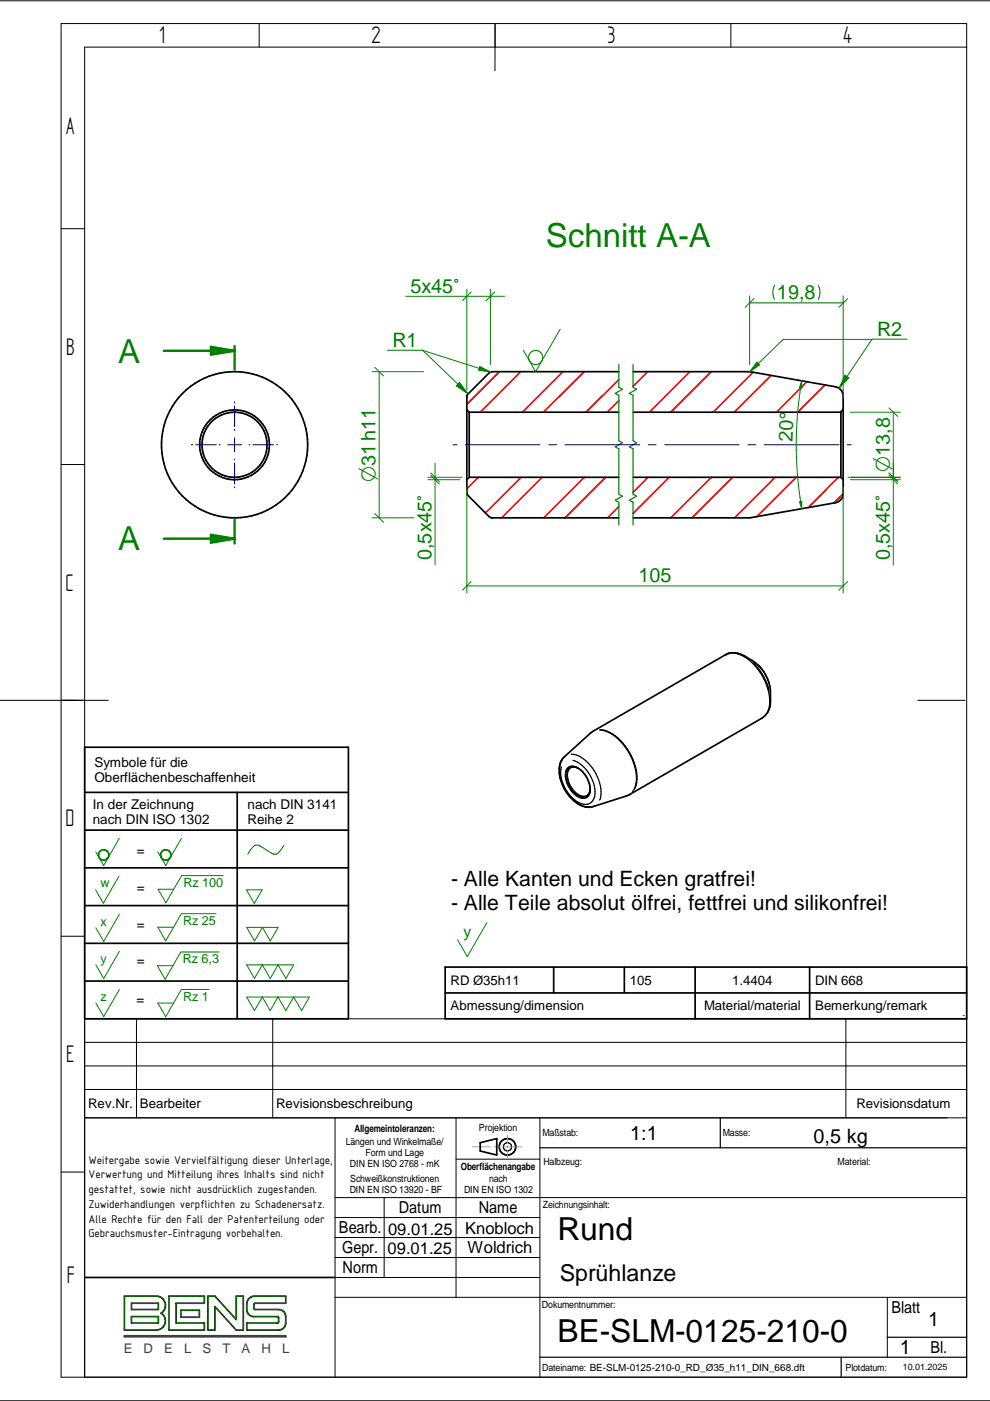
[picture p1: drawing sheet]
<svg xmlns="http://www.w3.org/2000/svg" width="210mm" height="297mm" viewBox="0 0 210 297" stroke-linecap="round" stroke-linejoin="round" font-family="sans-serif">
<g fill="none" stroke="#000" stroke-width=".21">
<path d="M0 .2h209.9M13 5h192v287h-192zM54.9 5v5M105 5l-.1 10M155 5v5M205 10h-187.1v282M13 48.5h4.9M13 98.5h4.9M0 148.5h23M194.6 148.5h10M13 198.5h4.9M17.9 216h187.1"/>
<path d="M28.9 216v21M57.8 216v21M179.3 216v21M17.9 226h187.1M17.9 237h187.1M17.9 231h187.1M17.9 221h187.1M71 237v55M96.7 237v38.1M114.5 237v55M13 248.5h4.9M71 258.1h43.5"/>
<path d="M71 253.9h134M81.4 253.9v16.9M96.7 245.8h17.8M71 275.1h134M71 262.4h43.5M71 266.6h43.5M71 270.8h43.5M188.1 275.1v12.7M0 297h209.9"/>
</g>
<g fill="none" stroke="#000" stroke-width=".25">
<path d="M152.7 237v6.4M114.5 243.4h90.5M114.5 287.8h90.5M178.4 287.8v4.2M188.1 283.5h16.9"/>
<circle cx="107.6" cy="243.2" r=".87"/>
</g>
<g fill="none" stroke="#000" stroke-width=".36">
<path d="M17.9 158.4h56v57.6h-56zM17.9 176h56M17.9 168h56M50.3 168v48M17.9 184h56M17.9 192h56M17.9 200h56M17.9 208h56M101.8 242.3l3.5-.9v3.5l-3.5-.9zM17.9 270.8h53.1"/>
<circle cx="49.7" cy="94.3" r="6.9"/>
<circle cx="49.7" cy="94.3" r="7.4"/>
<circle cx="49.7" cy="94.3" r="15.5"/>
<circle cx="107.6" cy="243.2" r="1.75"/>
</g>
<path d="M100.2 243.1h3.8M104.9 243.1h1M106.8 243.1h3.8M107.6 240.7v1.8M107.6 242.9v.5M107.6 243.8v1.8" fill="none" stroke="#229aff" stroke-width=".21"/>
<path d="M26.4 274.8h6.7a1.95 1.95 0 0 1 1.9 1.4 1.95 1.95 0 0 1-.8 2.2 1.95 1.95 0 0 1 .8 2.2 1.95 1.95 0 0 1-1.9 1.4h-6.7zM27.9 276.3h5.7v1.3h-5.7zM27.9 279.1h5.7v1.4h-5.7zM35.8 274.8h7.5v1.5h-6v4.2h6v1.5h-7.5zM38.4 277.8h3.9v1.5h-3.9zM44.1 274.8h1.5l4.5 5v-5h1.5v7.2h-1.5l-4.5-5v5h-1.5zM52.7 275.4l.6-.4 .7-.2h6.6v1.5h-6.5l-.3 .3v.7l.2 .3h5.1l.6 .2 .6 .4a2.99 2.99 0 0 1 .3 2.3l-.3 .9-.9 .6h-7.1v-1.5h6.5l.3-.3v-.8l-.3-.3h-5.3l-.8-.5a3.4 3.4 0 0 1-.2-2.9z" fill="none" stroke="#004000" stroke-width=".36"/>
<path d="M26.4 283.2h34.2v.2h-34.2z" fill="none" stroke="#3f3f3f" stroke-width=".36"/>
<path d="M204.2 215.3h.1M204.2 216h.1" fill="none" stroke="#008000" stroke-width=".25"/>
<g fill="none" stroke="#008000" stroke-width=".21">
<path d="M25.3 177.8l-3.3 5.7-1.7-2.9M38.5 177.8l-3.4 5.7-1.6-2.9M60.2 179.2a3 3 0 0 1-1.9 1.9l-.4-.1-2.7-1.6a1.3 1.3 0 0 0-1.9 .5l-.8 1.2M25.2 185.8l-3.3 5.7-1.6-2.9M25.3 193.8l-3.3 5.8-1.7-2.9M45.8 193.7h-7.3l-3.4 5.8-1.6-2.9h3.3M47.3 185.7h-8.8l-3.3 5.7-1.7-2.9h3.3M52.3 188.7h3.3l-1.7 2.8zM52.3 196.6h6.7l-1.7 2.9-1.7-2.9-1.6 2.9zM103.2 195.6l-4.1 7.2-2.1-3.6M25.3 201.7l-3.3 5.8-1.7-2.9M25.3 209.8l-3.3 5.7-1.7-2.8"/>
<path d="M44.3 209.8h-5.8l-3.4 5.8-1.6-2.9h3.3M46.4 201.8h-8.1l-3.3 5.8-1.6-2.9h3.3M52.3 204.6h10l-1.7 2.9-1.7-2.9-1.6 2.9-1.7-2.9-1.6 2.9zM52.3 211.4h13.3l-1.7 2.9-1.6-2.9-1.7 2.9-1.7-2.9-1.6 2.9-1.7-2.9-1.6 2.9z"/>
</g>
<g fill="none" stroke="#008000" stroke-width=".36">
<circle cx="22" cy="181.3" r="1.1"/>
<circle cx="35.1" cy="181.3" r="1.1"/>
</g>
<path d="M34.7 74.4h15v4M49.7 110.2v4" fill="none" stroke="#008000" stroke-width=".51"/>
<path d="M44.7 73.5l5 .9-5 .8z" fill="#008000"/>
<path d="M44.7 73.5l5 .9-5 .8zM34.7 114.2h15" fill="none" stroke="#008000" stroke-width=".51"/>
<path d="M44.7 113.4l5 .8-5 .9z" fill="#008000"/>
<path d="M49.7 73.4v1M44.7 113.4l5 .8-5 .9zM49.7 114.2v1" fill="none" stroke="#008000" stroke-width=".51"/>
<g fill="none" stroke="#f00" stroke-width=".36">
<path d="M105.9 78.8l-6.9 6.9M110.4 78.8l-8.6 8.6M119.4 78.8l-8.6 8.6M123.9 78.8l-8.6 8.6M137.3 78.8l-3.1 3.1M146.3 78.8l-8.6 8.6M150.8 78.8l-8.6 8.6M159.7 78.9l-8.5 8.5M163.5 79.6l-7.8 7.8M131.2 84.9l-2.5 2.5M131.2 80.4l-7 7M171.1 80.9l-6.4 6.5"/>
<path d="M174.9 81.6l-5.8 5.8M178.8 86.7l-.7 .7M101.5 101.2l-2.5 2.5M110.4 101.2l-7.5 7.5M114.9 101.2l-8.6 8.6M123.9 101.2l-8.6 8.6M128.4 101.2l-8.6 8.6M131.2 107.4l-2.4 2.4M137.4 101.2l-3.2 3.2M141.9 101.2l-7.7 7.7M150.9 101.2l-8.7 8.6M155.3 101.2l-8.6 8.6"/>
<path d="M164.3 101.2l-8.6 8.6M168.8 101.2l-8.3 8.3M177.8 101.2l-6.4 6.4M178.8 104.7l-2 1.9"/>
</g>
<g fill="none" stroke="#000" stroke-width=".36">
<path d="M131.2 78.8h-26.8l-.5 .1-4.6 4.6-.3 .4v20.5l.3 .7 4.4 4.4 .4 .3h27.1M134.2 78.8h24.9l18 3.2 .8 .3a1.95 1.95 0 0 1 .9 1.7l-.1 21a1.99 1.99 0 0 1-1.6 1.6l-18 3.2h-24.9M99 86.9l.5 .5M99.5 87.4v13.8M99.5 87.4h31.7M134.2 87.4h44.1M178.3 87.4v13.8M178.8 86.9l-.5 .5M99.5 101.2l-.5 .5M99.5 101.2h31.7M134.2 101.2h44.1M178.3 101.2l.5 .5"/>
<path d="M153.8 138.8l-28.1 16.2-6.2 5.6-.7 1.3-.2 1.8 .4 2.2 .9 1.8 1.1 1.4 1.7 1.4 1.8 .6 1.3-.1M153.9 138.8l.6-.3 1.2-.1 .9 .2 1.2 .5a8.9 8.9 0 0 1 5.5 9.4M157.9 139.1l.6 .4M163.3 147.9a4.3 4.3 0 0 1-1.7 4.3l-28.1 16.3-7.7 2.5M120.4 162.8a2.04 2.04 0 0 1 2.8 .5 5.3 5.3 0 0 1 1.8 5 1.63 1.63 0 0 1-2.8 .4 5 5 0 0 1-2-5.6zM122.6 162.9a1.47 1.47 0 0 0-1.7-.1 1.47 1.47 0 0 0-.7 1.5 4.8 4.8 0 0 0 3.5 4.6 1.42 1.42 0 0 0 1.4-1.6M94.4 205h110.6v11h-110.6zM94.4 210.5h110.6M117.4 205v5.5M132.4 205v5.5M147.4 205v11M171.7 205v11"/>
</g>
<g fill="none" stroke="#00f" stroke-width=".21">
<path d="M40.6 94.3h.3M41.4 94.3h4.5M46.5 94.3h.2M48.2 94.3h3M49.7 85.2v.2M49.7 86v4.5M49.7 91v.3M49.7 92.8v3M49.7 97.3v.3M49.7 98.1v4.5M52.7 94.3h.3M53.6 94.3h4.4"/>
<path d="M58.6 94.3h.3M96.1 94.3h.8M98.7 94.3h15.8M116.3 94.3h1.7M119.8 94.3h15.8M137.4 94.3h1.7M140.9 94.3h15.9M158.5 94.3h1.8M162 94.3h15.9M179.7 94.3h.8M49.7 103.2v.2"/>
</g>
<path d="M155.4 138.5a8.7 8.7 0 0 1 6.2 4.8 8.7 8.7 0 0 1 1.1 7.8M121.1 159.9a6.8 6.8 0 0 1 5.2 4.1 6.9 6.9 0 0 1 .8 5.6M125.5 155.2l-.2 .2M127.1 154.8a8.6 8.6 0 0 1 6.3 4.9 9.2 9.2 0 0 1 1.1 7.4l-.4 .7M127.3 154.7a8.7 8.7 0 0 1 6.2 4.8 8.7 8.7 0 0 1 1 7.8M159.7 140.5a12.4 12.4 0 0 1 3.4 5.9M160.8 141a8.7 8.7 0 0 1 2.2 3.8M121.5 161.2a7.3 7.3 0 0 1 4.5 8 2.2 2.2 0 0 1-3.7 .7 7.5 7.5 0 0 1-3.3-7.3M126 170.9l-.1 .1M133.5 168.5h.1" fill="none" stroke="#000" stroke-width=".25"/>
<circle cx="153.9" cy="138.8" r=".18" fill="#000"/>
<g fill="none" stroke="#008000" stroke-width=".21">
<path d="M78.9 78.8h10.9M79.5 77.9l1.8 1.8M80.4 78.8v31M158.9 62.7v14.6M158.9 64.2h19.9M159.9 63.3l-1.9 1.9M164.2 60.5a3.3 3.3 0 0 0 0 3M173.5 60.5a3.3 3.3 0 0 1 0 3M178.8 62.7v21.7M179.7 63.3l-1.8 1.9M168.5 80.5h.2M170 80.8v1.5l-.5-.1z"/>
<path d="M180.3 87.4h10.6M188.5 86.5l1.8 1.8M189.4 87.4v13.8M78.9 109.8h8.8M79.5 108.9l1.8 1.8M99 103.2v22.5M168.7 108.1h-.2M178.8 103.2v22.5M180.5 101.2h10.4M188.5 100.3l1.8 1.8M99 124.2h79.8M99.9 123.3l-1.8 1.8"/>
<path d="M179.7 123.3l-1.8 1.8"/>
</g>
<path d="M131.2 77.3v4.8l.8 .4-1.5 .9 .7 .4v9.6l.8 .5-1.5 .8 .7 .5v9.6l.8 .4-1.5 .9 .7 .4v4.8M134.2 77.3v4.8l.8 .4-1.5 .9 .7 .4v9.6l.8 .5-1.5 .8 .7 .5v9.6l.8 .4-1.5 .9 .7 .4v4.8" fill="none" stroke="#008000" stroke-width=".25"/>
<path d="M170 80.8v1.5l-.5-.1z" fill="#008000"/>
<path d="M169.5 106.4l.5-.1v1.5z" fill="none" stroke="#008000" stroke-width=".21"/>
<path d="M169.5 106.4l.5-.1v1.5z" fill="#008000"/>
<g fill="none" stroke="#008000" stroke-width=".21">
<path d="M82.1 74.3h7.5l9.7 9.2M86 62.8h21M99 61.3v21.4M99.9 61.9l-1.8 1.9M104 61.3v16M104.9 61.9l-1.8 1.9M118.8 69.8l-5.2 9-2.6-4.5M92.2 98.2v21.6M97.4 81.1l1.9 2.4-2.6-1.7zM170 80.8a78.8 78.8 0 0 0 0 27M189.4 98.2v21.6M90.7 101.7h6.8"/>
<path d="M90.7 101.2h7.3M91.3 100.3l1.9 1.8M91.3 100.8l1.9 1.8M179.8 101.2h11.1M180.3 101.7h10.6M188.5 100.3l1.8 1.8M188.5 100.8l1.8 1.8"/>
<circle cx="113.6" cy="75.8" r="1.5"/>
</g>
<path d="M97.4 81.1l1.9 2.4-2.6-1.7z" fill="#008000"/>
<path d="M89.6 74.3l14.4 4.6" fill="none" stroke="#008000" stroke-width=".21"/>
<path d="M101.7 77.7l2.3 1.2-2.5-.4z" fill="#008000"/>
<path d="M101.7 77.7l2.3 1.2-2.5-.4zM179.2 79.5l.8 .6-2.1 2.2zM192.4 71.9h-7.5l-7 10.4" fill="none" stroke="#008000" stroke-width=".21"/>
<path d="M179.2 79.5l.8 .6-2.1 2.2z" fill="#008000"/>
<path d="M184.9 72h-18.8l-7.1 6.8" fill="none" stroke="#008000" stroke-width=".21"/>
<path d="M160.5 76.8l.6 .6-2.1 1.4z" fill="#008000"/>
<path d="M160.5 76.8l.6 .6-2.1 1.4z" fill="none" stroke="#008000" stroke-width=".21"/>
<g font-size="7" fill="#008000">
<text x="115.7" y="52.4">Schnitt A-A</text>
<text x="25.1" y="76.9">A</text>
<text x="25.1" y="116.7">A</text>
</g>
<g font-size="6.7">
<text x="118.2" y="262.9">Rund</text>
<text x="118.2" y="284.6">BE-SLM-0125-210-0</text>
</g>
<g font-size="5.8">
<text x="33.8" y="9.2">1</text>
<text x="78.8" y="9.2">2</text>
<text x="128.8" y="9.2">3</text>
<text x="178.8" y="9.2">4</text>
<text x="14" y="28.4">A</text>
<text x="14" y="75.2">B</text>
<text x="13.9" y="125.2">C</text>
<text x="13.9" y="175.2">D</text>
<text x="14" y="225.2">E</text>
<text x="14.2" y="271.9">F</text>
</g>
<text font-size="4.9" x="118.7" y="271.5">Sprühlanze</text>
<g font-size="4.6" fill="#008000">
<text x="188.7" y="100.1" transform="rotate(-90 188.7 100.1)">O13,8</text>
<text x="79.6" y="102.2" transform="rotate(-90 79.6 102.2)">O31h11</text>
</g>
<g font-size="4.5">
<text x="95.7" y="187.9">- Alle Kanten und Ecken gratfrei!</text>
<text x="95.7" y="192.9">- Alle Teile absolut ölfrei, fettfrei und silikonfrei!</text>
</g>
<g font-size="4.2" fill="#008000">
<text x="87.1" y="62.1">5x45v</text>
<text x="164.7" y="63.5">19,8</text>
<text x="186" y="71.1">R2</text>
<text x="83.2" y="73.5">R1</text>
<text x="168" y="93.8" transform="rotate(-87 168 93.8)">20°</text>
<text x="91.5" y="118.7" transform="rotate(-90 91.5 118.7)">0,5x45v</text>
<text x="188.7" y="118.8" transform="rotate(-90 188.7 118.8)">0,5x45v</text>
<text x="135.4" y="123.5">105</text>
</g>
<g font-size="4.2">
<text x="133.6" y="241.8">1:1</text>
<text x="172.5" y="242.4">0,5 kg</text>
<text x="196.8" y="281.1">1</text>
<text x="190.8" y="287.1">1</text>
</g>
<g font-size="3.5">
<text x="84.6" y="257.2">Datum</text>
<text x="101.5" y="257.2">Name</text>
<text x="71.9" y="261.5">Bearb.</text>
<text x="82.3" y="261.7">09.01.25</text>
<text x="98.6" y="261.5">Knobloch</text>
<text x="72.5" y="265.7">Gepr.</text>
<text x="72.6" y="269.9">Norm</text>
<text x="82.2" y="265.8">09.01.25</text>
<text x="99.1" y="265.6">Woldrich</text>
<text x="189" y="278.4">Blatt</text>
<text x="197.3" y="286.9">Bl.</text>
</g>
<text font-size="3.4" fill="#008000" x="98.3" y="198.6">y</text>
<g font-size="2.9">
<text x="20" y="162.6">Symbole für die</text>
<text x="20" y="165.8">Oberflächenbeschaffenheit</text>
<text x="19.7" y="171.6">In der Zeichnung</text>
<text x="52.5" y="171.6">nach DIN 3141</text>
<text x="19.7" y="174.8">nach DIN ISO 1302</text>
<text x="52.5" y="174.8">Reihe 2</text>
<text x="29" y="181.4">=</text>
<text x="29" y="189.1">=</text>
<text x="29" y="196.9">=</text>
<text x="29" y="204.7">=</text>
<text x="29" y="213">=</text>
</g>
<g font-size="2.8">
<text x="95.5" y="208.7">RD Ø35h11</text>
<text x="133.6" y="208.7">105</text>
<text x="155.3" y="208.7">1.4404</text>
<text x="172.8" y="208.7">DIN 668</text>
<text x="95.5" y="214.2">Abmessung/dimension</text>
<text x="149.3" y="214.2">Material/material</text>
<text x="172.8" y="214.2">Bemerkung/remark</text>
<text x="18.7" y="234.9">Rev.Nr.</text>
<text x="29.7" y="234.9">Bearbeiter</text>
<text x="58.6" y="234.9">Revisionsbeschreibung</text>
<text x="181.6" y="234.9">Revisionsdatum</text>
</g>
<g font-size="2.8" fill="#3f3f3f">
<text x="26.2" y="286.8">E</text>
<text x="30.4" y="286.8">D</text>
<text x="34.8" y="286.8">E</text>
<text x="39" y="286.8">L</text>
<text x="42.9" y="286.8">S</text>
<text x="47.2" y="286.8">T</text>
<text x="51.2" y="286.8">A</text>
<text x="55.5" y="286.8">H</text>
<text x="59.8" y="286.8">L</text>
</g>
<g font-size="2.7" fill="#008000">
<text x="21.3" y="188.2">w</text>
<text x="38.9" y="188.1">Rz 100</text>
<text x="21.3" y="196.2">x</text>
<text x="38.8" y="196.1">Rz 25</text>
<text x="21.3" y="204.1">y</text>
<text x="38.7" y="204.3">Rz 6,3</text>
<text x="21.3" y="212.2">z</text>
<text x="38.8" y="212.2">Rz 1</text>
</g>
<g font-size="2.6">
<text x="18.8" y="246.7">Weitergabe sowie Vervielfältigung dieser Unterlage,</text>
<text x="18.8" y="249.9">Verwertung und Mitteilung ihres Inhalts sind nicht</text>
<text x="18.8" y="253">gestattet, sowie nicht ausdrücklich zugestanden.</text>
<text x="18.8" y="256.1">Zuwiderhandlungen verpflichten zu Schadenersatz.</text>
<text x="18.8" y="259.2">Alle Rechte für den Fall der Patenterteilung oder</text>
<text x="18.8" y="262.4">Gebrauchsmuster-Eintragung vorbehalten.</text>
</g>
<g font-size="2.1">
<text x="75.1" y="240">Allgemeintoleranzen:</text>
<text x="101.5" y="239.8">Projektion</text>
<text x="73.3" y="242.8">Längen und Winkelmaße/</text>
<text x="77.5" y="245.1">Form und Lage</text>
<text x="115" y="240.9">Maßstab:</text>
<text x="153.2" y="240.9">Masse:</text>
<text x="74.2" y="247.5">DIN EN ISO 2768 - mK</text>
<text x="74.2" y="250.7">Schweißkonstruktionen</text>
<text x="97.7" y="248">Oberflächenangabe</text>
<text x="103.7" y="250.6">nach</text>
<text x="115.2" y="246.9">Halbzeug:</text>
<text x="177.6" y="247">Material:</text>
<text x="74.1" y="253">DIN EN ISO 13920 - BF</text>
<text x="98.4" y="253">DIN EN ISO 1302</text>
<text x="115.1" y="256.2">Zeichnungsinhalt:</text>
<text x="114.9" y="277.4">Dokumentnummer:</text>
<text x="115" y="290.6">Dateiname: BE-SLM-0125-210-0_RD_Ø35_h11_DIN_668.dft</text>
<text x="179.3" y="290.6">Plotdatum:</text>
</g>
<text font-size="1.9" x="191.4" y="290.5">10.01.2025</text>
</svg>
